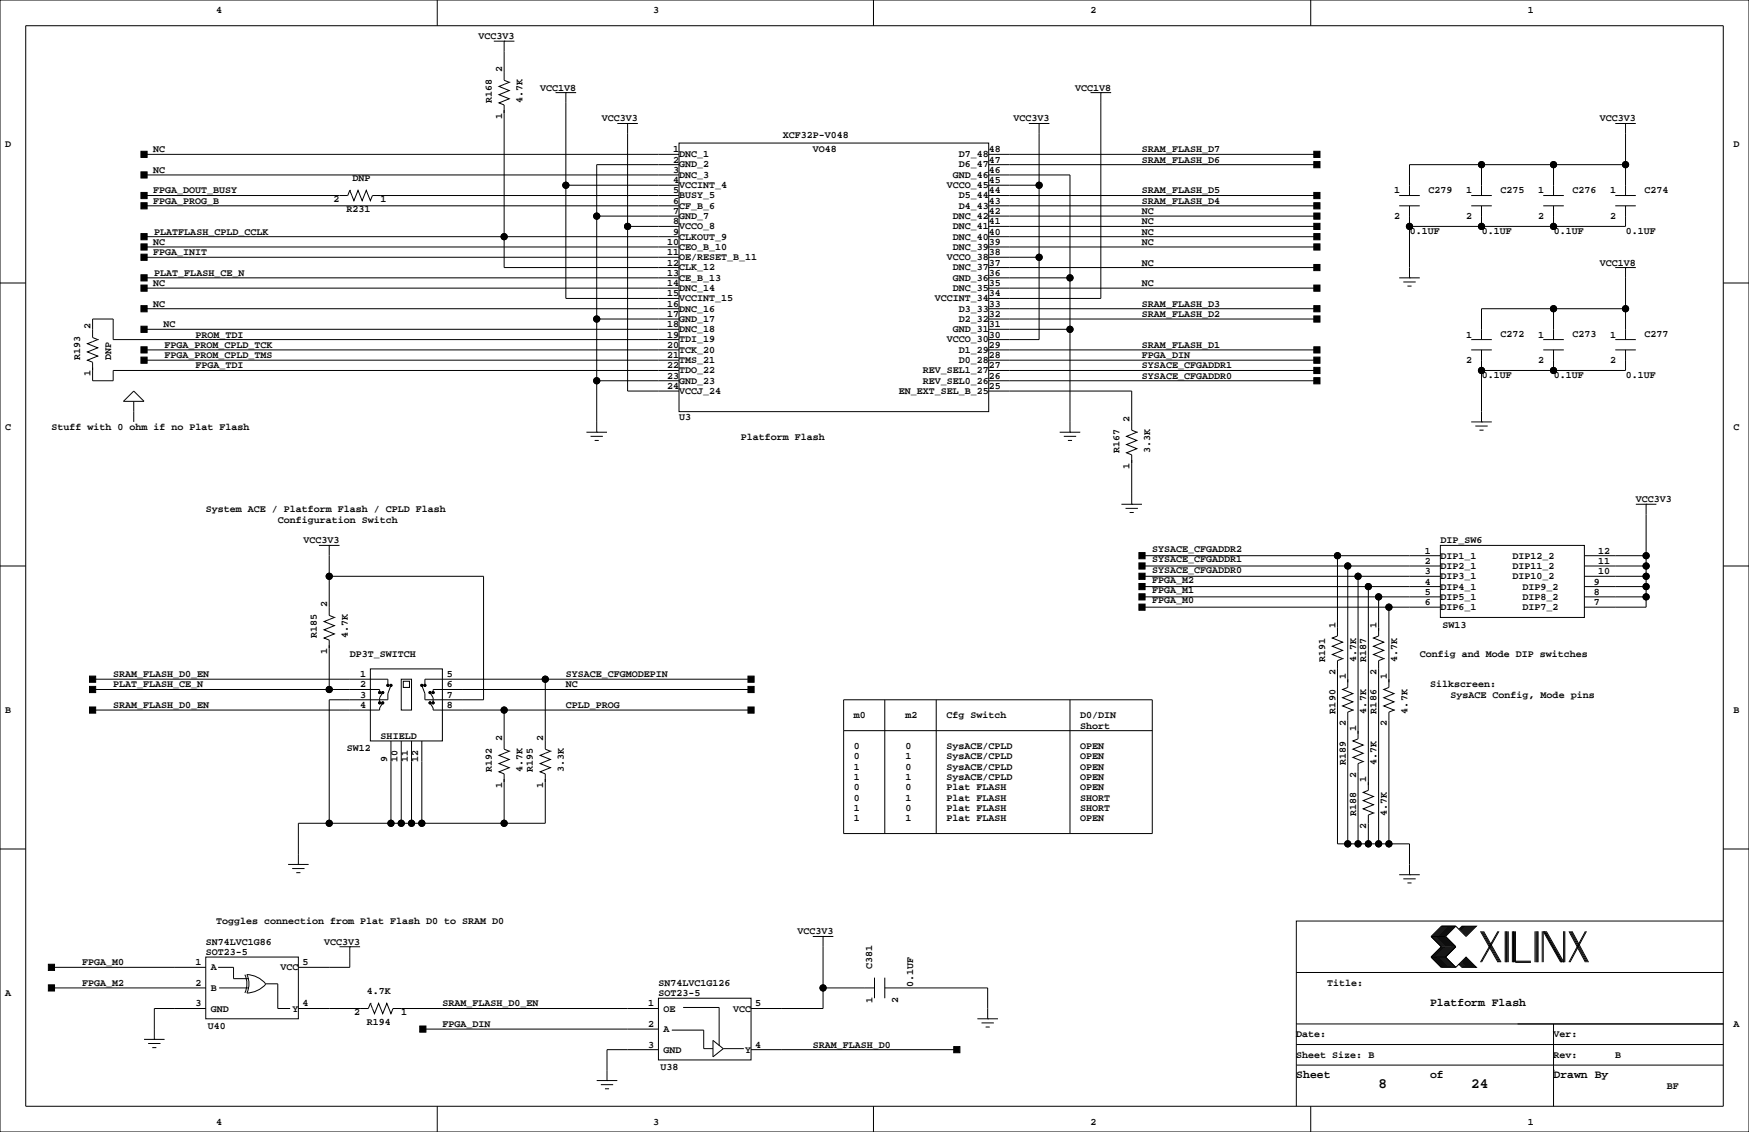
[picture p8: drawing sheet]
<svg xmlns="http://www.w3.org/2000/svg" width="432mm" height="279mm" viewBox="0 0 432 279" stroke-linecap="round" stroke-linejoin="round" font-family="sans-serif">
<g fill="none" stroke="#000" stroke-width=".25">
<path d="M0 0h431.8v279.4h-431.8zM6.3 6.4h419.1v266.6h-419.1zM107.9 0v6.4M121.9 10.2h5.1M124.5 10.2h.1M124.5 10.2v9.6l1.2 .5M215.6 0v6.4M323.6 0v6.4M35.6 38.1h132M125.7 20.3h.1M125.7 20.3l-2.5 1 2.5 1.1-2.5 1 2.5 1-2.5 1 1.3 .5v40.1h43.1M137.2 22.9h5"/>
<path d="M139.7 22.9h.1M139.7 22.9v50.8h27.9M152.4 30.5h5.1M154.9 30.5h.1M154.9 30.5v66h12.7M167.6 35.3h76.5v66.3h-76.5zM244.1 38.1h81M254 30.5h5.1M256.5 30.5h.1M256.5 30.5v53.3h-12.4M269.2 22.9h5.1M271.8 22.9h.1"/>
<path d="M271.8 22.9v50.8h-27.7M398.8 30.5h5.1M401.3 30.5h.1M401.3 30.5v17.8M35.6 50.8h132M35.6 43.2h132M35.6 58.4h132M86.4 47h.1M86.4 47l1 2.5 1-2.5 1 2.5 1-2.5 1 2.5 .5-1.2h75.7M86.4 47l-.5 1.3h-50.3M139.7 45.7h27.9M147.3 53.3h20.3"/>
<path d="M154.9 55.9h12.7M167.6 40.6h-20.3v66.1M244.1 55.9h81M244.1 50.8h81M244.1 48.3h81M244.1 40.6h81M244.1 53.3h81M244.1 45.7h12.4M244.1 43.2h20.1v63.5M244.1 58.4h81M345.4 50.8h5.1M345.4 48.3h5.1"/>
<path d="M348 50.8v17.8M363.2 50.8h5.1M363.2 48.3h5.1M365.8 40.6v7.7M365.8 50.8v5.1M381 50.8h5.1M381 48.3h5.1M383.5 40.6v7.7M383.5 50.8v5.1M398.8 50.8h5.1M398.8 48.3h5.1M401.3 50.8v5.1h-53.3"/>
<path d="M401.3 40.6h-53.3v7.7M0 69.8h6.3M35.6 76.2h132M35.6 68.6h132M35.6 63.5h132M35.6 61h132M35.6 71.1h132M147.3 78.7h20.3M244.1 76.2h81M244.1 68.6h20.1M244.1 78.7h81M244.1 63.5h12.4"/>
<path d="M244.1 61h81M244.1 66h81M244.1 71.1h81M345.4 68.6h5.1M346.5 69.6h3M347.5 70.6h1M348 68.6h.1M383.5 76.2v7.6M398.8 66h5.1M401.3 66h.1M401.3 66v17.8M401.3 76.2h-35.5v7.6"/>
<path d="M425.4 69.8h6.4M24.1 83.8h.1M24.1 83.8l-2.5 1 2.5 1.1-2.5 1 2.5 1-2.5 1 1.3 .5v4.6h5v-2.6h139.7M24.1 83.8l-1.2-.5v-4.6h5v5.1h139.7M33 96.5l2.6 2.6h-5.1zM33 99.1v5M35.6 86.4h132M35.6 81.3h132M35.6 88.9h132M147.3 94h20.3M244.1 94h81M244.1 86.4h81"/>
<path d="M244.1 96.5h35.3v9.7l1.3 .5M244.1 81.3h20.1M244.1 88.9h81M244.1 91.4h81M363.2 86.4h5.1M363.2 83.8h5.1M365.8 86.4v17.7M381 86.4h5.1M381 83.8h5.1M383.5 86.4v5M398.8 86.4h5.1M398.8 83.8h5.1"/>
<path d="M401.3 86.4v5h-35.5M144.8 106.7h5.1M145.8 107.7h3M146.8 108.7h1M147.3 106.7h.1M261.6 106.7h5.1M262.6 107.7h3.1M263.7 108.7h1M264.2 106.7h.1M280.7 106.7h.1M280.7 106.7l-2.6 1 2.6 1-2.6 1 2.6 1-2.6 1.1 1.3 .5v12.2M363.2 104.1h5.1"/>
<path d="M364.2 105.2h3.1M365.3 106.2h1M365.8 104.1h.1M0 139.7h6.3M78.7 134.6h5.1M81.3 134.6h.1M81.3 134.6v17.3l1.2 .5M276.9 124.5h5M277.9 125.5h3M278.9 126.5h1M279.4 124.5h.1M281.9 137.2h73.7"/>
<path d="M281.9 139.7h73.7M330.2 137.2v19.8l-1.3 .5 2.6 1-2.6 1 2.6 1-2.6 1 2.6 1.1M332.7 139.7v30l-1.2 .5 2.5 1-2.5 1 2.5 1-2.5 1 2.5 1.1M355.6 134.6h35.6v17.8h-35.6zM391.2 137.2h15.2M391.2 139.7h15.2M403.9 124.5h5M406.4 124.5h.1M406.4 124.5v25.4h-15.2M425.4 139.7h6.4M81.3 142.2h38.1v30.5h-14.5v-1.5l-.8-2M82.5 152.4h.1"/>
<path d="M82.5 152.4l-2.5 1 2.5 1-2.5 1 2.5 1.1-2.5 1 1.3 .5v12.2M281.9 149.9h73.7M281.9 142.2h73.7M281.9 147.3h73.7M281.9 144.8h73.7M335.3 142.2v40.2l-1.3 .5 2.5 1-2.5 1 2.5 1-2.5 1 2.5 1.1M337.8 144.8v50.3l-1.3 .5 2.6 1-2.6 1 2.6 1-2.6 1 2.6 1.1M340.4 147.3v9.7l-1.3 .5 2.5 1-2.5 1 2.5 1-2.5 1 2.5 1.1M342.9 149.9v19.8l-1.3 .5 2.6 1-2.6 1 2.6 1-2.6 1 2.6 1.1M391.2 142.2h15.2M391.2 147.3h15.2M391.2 144.8h15.2"/>
<path d="M22.9 170.2h70.8v.5M22.9 167.6h72.9v1.6M91.4 165.1h17.8v17.8h-17.8zM94.5 173.5l-.8 1.3v.5h-70.8M94.5 170.9l-.8 1.3v1M96.5 169.2l-.7 2v1.5h-14.5v30.5M99.1 167.6h2.5v7.7h-2.5zM99.6 168.1h1.5v1.6h-1.5zM106.2 173.5l.7 1.3v.5h78.5M106.2 170.9l.7 1.3v1M124.5 175.3v9.6l1.2 .5M134.6 167.6v17.3l1.3 .5"/>
<path d="M185.4 170.2h-78.5v.5M185.4 167.6h-80.5v1.6M208.3 172.7h76.2v33h-76.2zM218.4 172.7v33M231.1 172.7v33M264.2 172.7v33M331.5 162.6h.1M331.5 162.6l-1.3 .5v45.2h17.8v7.6M334 175.3h.1M334 175.3l-1.3 .5v32.5M341.6 162.6h.1M341.6 162.6l-1.2 .5v45.2"/>
<path d="M344.2 175.3h.1M344.2 175.3l-1.3 .5v32.5M96.5 182.9v20.3M99.1 182.9v20.3M101.6 182.9v20.3M104.1 182.9v20.3M125.7 185.4h.1M125.7 185.4l-2.5 1 2.5 1.1-2.5 1 2.5 1-2.5 1 1.3 .5v12.2M135.9 185.4h.1M135.9 185.4l-2.6 1 2.6 1.1-2.6 1 2.6 1-2.6 1 1.3 .5v12.2h-60.9v10.2M208.3 180.3h76.2M336.5 188h.1"/>
<path d="M336.5 188l-1.2 .5v19.8M0 209.5h6.3M71.1 213.4h5.1M72.1 214.4h3.1M73.2 215.4h1M73.7 213.4h.1M339.1 200.7h.1M339.1 200.7l-1.3 .5v7.1M345.4 215.9h5.1M346.5 216.9h3M347.5 217.9h1M348 215.9h.1"/>
<path d="M425.4 209.5h6.4M12.7 238.8h38.1M50.8 236.2h22.9v15.3h-22.9zM53.8 238.8h3.9v2.8h3.8M83.8 233.7h5.1M86.4 233.7h.1M86.4 233.7v5.1h-12.7M200.7 231.1h5M203.2 231.1h.1M203.2 231.1v17.8h-17.8M353.3 236.2l2.6 2.6h3.5M353.3 231.1h3.6"/>
<path d="M353.3 231.1l2.6 2.6-2.6 2.5M353.3 236.2h3.6M356.1 228.6l-2.5 2.5 2.5 2.6-2.5 2.5 2.5 2.6M356.4 228.6l-2.6 2.5 2.6 2.6-2.6 2.5 2.6 2.6M356.6 228.6l-2.5 2.5 2.5 2.6-2.5 2.5 2.5 2.6M356.9 228.6l-2.6 2.5 2.6 2.6-2.6 2.5 2.6 2.6M356.9 231.1l2.5 2.6-2.5 2.5M356.9 236.2l2.5 2.6M357.1 228.6l-2.5 2.5 2.5 2.6-2.5 2.5 2.5 2.6M357.4 228.6l-2.6 2.5 2.6 2.6-2.6 2.5 2.6 2.6M357.6 228.6l-2.5 2.5 2.5 2.6-2.5 2.5 2.5 2.6M357.9 228.6l-2.6 2.5 2.6 2.6-2.6 2.5 2.6 2.6"/>
<path d="M358.1 228.6l-2.5 2.5 2.5 2.6-2.5 2.5 2.5 2.6M358.4 228.6l-2.5 2.5 2.5 2.6-2.5 2.5 2.5 2.6M358.6 228.6l-2.5 2.5 2.5 2.6-2.5 2.5 2.5 2.6M358.9 228.6l-2.5 2.5 2.5 2.6-2.5 2.5 2.5 2.6M359.2 228.6l-2.6 2.5 2.6 2.6-2.6 2.5 2.6 2.6M359.4 228.6l2.5 2.5 2.6-2.5h-3.6l-.7 .8M359.4 228.6h-3.5l-2.6 2.5M359.4 228.6l-2.5 2.5M360.2 238l.7 .8h3.6l-2.6-2.6-2.5 2.6M360.4 237.7l1 1.1M360.4 238l.8 .8M360.7 237.5l1.2 1.3"/>
<path d="M360.7 237.7l1 1.1M360.9 237.2l1.6 1.6M360.9 237.5l1.3 1.3M361.2 237l1.8 1.8M361.2 237.2l1.5 1.6M361.2 228.6l-.8 .8M361.4 236.7l2.1 2.1M361.4 237l1.8 1.8M361.4 228.6l-1 1M361.7 236.5l2.3 2.3M361.7 236.7l2 2.1M361.7 228.6l-1 1"/>
<path d="M361.9 236.5l2.3 2.3M361.9 228.6l-1.2 1.3M362.2 228.6l-1.3 1.3M362.5 228.6l-1.6 1.5M362.7 228.6l-1.5 1.5M363 228.6l-1.8 1.8M363.2 228.6l-1.8 1.8M363.5 228.6l-2.1 2M363.7 228.6l-2 2M364 228.6l-2.3 2.3M364.2 228.6l-2.3 2.3M365.5 229.9l4.3 7.6"/>
<path d="M365.8 229.9l4.3 7.6M366 229.9l4.3 7.6M366.3 229.9l4.3 7.6M369.8 229.9l-4.3 7.6M370.1 229.9l-4.3 7.6M371.6 229.9v7.6M371.9 229.9v7.6M372.1 229.9v7.6M372.4 229.9v7.6M373.4 229.9v7.6M373.6 229.9v7.6M373.9 229.9v7.6"/>
<path d="M374.1 229.9v7.6h3.9M374.1 237.2h3.9M379 229.9v7.6M379.2 229.9v7.6M379.5 229.9v7.6M379.7 229.9v7.6M380.7 229.9v7.6M381 237.5v-7.6l4.3 7.6M381.3 229.9l4.3 7.6M381.5 229.9l4.3 7.6M381.8 229.9l4.3 7.6v-7.6M386.3 229.9v7.6"/>
<path d="M387.3 229.9l4.1 7.6M387.6 229.9l4.1 7.6M387.9 229.9l4 7.6M388.1 229.9l4.1 7.6M391.4 229.9l-4.1 7.6M391.7 229.9l-4.1 7.6M425.4 227.3h-105.4v35.6M12.7 243.8h38.1M35.6 256.5h5M36.6 257.6h3M37.6 258.6h1M38.1 256.5h.1"/>
<path d="M50.8 248.9h-12.7v7.6M54.1 243.8h7.4M60.5 240.6l.4 1.9v1.3l-.4 1.3M60.9 240.5a6.4 6.4 0 0 1 4.7 2.3h3v6.1h3M61 240.6l.5 1.9-.1 1.3-.4 1.3M65.6 242.9a6.6 6.6 0 0 1-4.7 2.2M91.4 247.6h.1M91.4 247.6l1.1 2.6 1-2.6 1 2.6 1-2.6 1 2.6 .5-1.3h65.6M91.4 247.6l-.5 1.3h-17.2M104.4 254h58.2M162.6 246.4h22.8v15.2h-22.8zM162.6 259.1h-12.7v7.6"/>
<path d="M165.9 254.3h7.8v4.5h2.3M168.7 248.7h8.8v9.4M176 256.8l2.6 2-2.6 2.1zM178.6 258.8h5M185.4 259.1h50.8M203.2 243.8h12.7M215.9 241.3v5.1M218.4 243.8h25.4v7.7M218.4 241.3v5.1M241.3 251.5h5.1M242.3 252.5h3.1M243.3 253.5h1"/>
<path d="M243.8 251.5h.1M320 257.8h105.4M320 252.7h105.4M320 240h105.4M383.5 252.7v20.3M107.9 273v6.4M147.3 266.7h5.1M148.3 267.7h3.1M149.4 268.7h1M149.9 266.7h.1M215.6 273v6.4M320 262.9v10.1"/>
<path d="M320 262.9h105.4M323.6 273v6.4M383.5 264.2h.1"/>
<circle cx="124.5" cy="58.4" r=".76"/>
<circle cx="139.7" cy="45.7" r=".76"/>
<circle cx="147.3" cy="53.3" r=".76"/>
<circle cx="154.9" cy="55.9" r=".76"/>
<circle cx="256.5" cy="45.7" r=".76"/>
<circle cx="348" cy="55.9" r=".76"/>
<circle cx="365.8" cy="40.6" r=".76"/>
<circle cx="365.8" cy="55.9" r=".76"/>
<circle cx="383.5" cy="40.6" r=".76"/>
<circle cx="383.5" cy="55.9" r=".76"/>
<circle cx="401.3" cy="40.6" r=".76"/>
<circle cx="147.3" cy="78.7" r=".76"/>
<circle cx="256.5" cy="63.5" r=".76"/>
<circle cx="264.2" cy="68.6" r=".76"/>
<circle cx="383.5" cy="76.2" r=".76"/>
<circle cx="401.3" cy="76.2" r=".76"/>
<circle cx="147.3" cy="94" r=".76"/>
<circle cx="264.2" cy="81.3" r=".76"/>
<circle cx="365.8" cy="91.4" r=".76"/>
<circle cx="383.5" cy="91.4" r=".76"/>
<circle cx="330.2" cy="137.2" r=".76"/>
<circle cx="332.7" cy="139.7" r=".76"/>
<circle cx="406.4" cy="139.7" r=".76"/>
<circle cx="406.4" cy="137.2" r=".76"/>
<circle cx="81.3" cy="142.2" r=".76"/>
<circle cx="335.3" cy="142.2" r=".76"/>
<circle cx="337.8" cy="144.8" r=".76"/>
<circle cx="340.4" cy="147.3" r=".76"/>
<circle cx="342.9" cy="149.9" r=".76"/>
<circle cx="406.4" cy="144.8" r=".76"/>
<circle cx="406.4" cy="147.3" r=".76"/>
<circle cx="406.4" cy="142.2" r=".76"/>
<circle cx="81.3" cy="170.2" r=".76"/>
<circle cx="93.7" cy="170.9" r=".25"/>
<circle cx="93.7" cy="173.5" r=".25"/>
<circle cx="94.5" cy="173.5" r=".25"/>
<circle cx="94.5" cy="170.9" r=".25"/>
<circle cx="95.8" cy="169.2" r=".25"/>
<circle cx="96.5" cy="169.2" r=".25"/>
<circle cx="104.1" cy="169.2" r=".25"/>
<circle cx="104.9" cy="169.2" r=".25"/>
<circle cx="106.2" cy="170.9" r=".25"/>
<circle cx="106.2" cy="173.5" r=".25"/>
<circle cx="106.9" cy="173.5" r=".25"/>
<circle cx="106.9" cy="170.9" r=".25"/>
<circle cx="124.5" cy="175.3" r=".76"/>
<circle cx="134.6" cy="167.6" r=".76"/>
<circle cx="81.3" cy="203.2" r=".76"/>
<circle cx="96.5" cy="203.2" r=".76"/>
<circle cx="99.1" cy="203.2" r=".76"/>
<circle cx="101.6" cy="203.2" r=".76"/>
<circle cx="104.1" cy="203.2" r=".76"/>
<circle cx="124.5" cy="203.2" r=".76"/>
<circle cx="332.7" cy="208.3" r=".76"/>
<circle cx="335.3" cy="208.3" r=".76"/>
<circle cx="337.8" cy="208.3" r=".76"/>
<circle cx="340.4" cy="208.3" r=".76"/>
<circle cx="342.9" cy="208.3" r=".76"/>
<circle cx="203.2" cy="243.8" r=".76"/>
</g>
<g fill="#000" stroke="#000" stroke-width=".25">
<path d="M34.8 37.3h1.5v1.6h-1.5z" fill-rule="evenodd"/>
<path d="M324.4 37.3h1.5v1.6h-1.5z" fill-rule="evenodd"/>
<path d="M34.8 42.4h1.5v1.5h-1.5z" fill-rule="evenodd"/>
<path d="M34.8 50h1.5v1.6h-1.5z" fill-rule="evenodd"/>
<path d="M34.8 47.5h1.5v1.5h-1.5z" fill-rule="evenodd"/>
<path d="M34.8 57.7h1.5v1.5h-1.5z" fill-rule="evenodd"/>
<path d="M324.4 50h1.5v1.6h-1.5z" fill-rule="evenodd"/>
<path d="M324.4 47.5h1.5v1.5h-1.5z" fill-rule="evenodd"/>
<path d="M324.4 39.9h1.5v1.5h-1.5z" fill-rule="evenodd"/>
<path d="M324.4 57.7h1.5v1.5h-1.5z" fill-rule="evenodd"/>
<path d="M324.4 55.1h1.5v1.5h-1.5z" fill-rule="evenodd"/>
<path d="M324.4 52.6h1.5v1.5h-1.5z" fill-rule="evenodd"/>
<path d="M34.8 67.8h1.5v1.5h-1.5z" fill-rule="evenodd"/>
<path d="M34.8 60.2h1.5v1.5h-1.5z" fill-rule="evenodd"/>
<path d="M34.8 62.7h1.5v1.6h-1.5z" fill-rule="evenodd"/>
<path d="M34.8 70.4h1.5v1.5h-1.5z" fill-rule="evenodd"/>
<path d="M34.8 75.4h1.5v1.6h-1.5z" fill-rule="evenodd"/>
<path d="M324.4 75.4h1.5v1.6h-1.5z" fill-rule="evenodd"/>
<path d="M324.4 78h1.5v1.5h-1.5z" fill-rule="evenodd"/>
<path d="M324.4 70.4h1.5v1.5h-1.5z" fill-rule="evenodd"/>
<path d="M324.4 65.3h1.5v1.5h-1.5z" fill-rule="evenodd"/>
<path d="M324.4 60.2h1.5v1.5h-1.5z" fill-rule="evenodd"/>
<path d="M34.8 88.1h1.5v1.6h-1.5z" fill-rule="evenodd"/>
<path d="M34.8 80.5h1.5v1.5h-1.5z" fill-rule="evenodd"/>
<path d="M34.8 85.6h1.5v1.5h-1.5z" fill-rule="evenodd"/>
<path d="M324.4 93.2h1.5v1.5h-1.5z" fill-rule="evenodd"/>
<path d="M324.4 88.1h1.5v1.6h-1.5z" fill-rule="evenodd"/>
<path d="M324.4 85.6h1.5v1.5h-1.5z" fill-rule="evenodd"/>
<path d="M324.4 90.7h1.5v1.5h-1.5z" fill-rule="evenodd"/>
<path d="M281.2 136.4h1.5v1.5h-1.5z" fill-rule="evenodd"/>
<path d="M281.2 144h1.5v1.5h-1.5z" fill-rule="evenodd"/>
<path d="M281.2 146.6h1.5v1.5h-1.5z" fill-rule="evenodd"/>
<path d="M281.2 149.1h1.5v1.5h-1.5z" fill-rule="evenodd"/>
<path d="M281.2 138.9h1.5v1.6h-1.5z" fill-rule="evenodd"/>
<path d="M281.2 141.5h1.5v1.5h-1.5z" fill-rule="evenodd"/>
<path d="M22.1 169.4h1.5v1.5h-1.5z" fill-rule="evenodd"/>
<path d="M22.1 166.9h1.5v1.5h-1.5z" fill-rule="evenodd"/>
<path d="M22.1 174.5h1.5v1.5h-1.5z" fill-rule="evenodd"/>
<path d="M184.7 174.5h1.5v1.5h-1.5z" fill-rule="evenodd"/>
<path d="M184.7 166.9h1.5v1.5h-1.5z" fill-rule="evenodd"/>
<path d="M184.7 169.4h1.5v1.5h-1.5z" fill-rule="evenodd"/>
<path d="M11.9 238h1.6v1.5h-1.6z" fill-rule="evenodd"/>
<path d="M11.9 243.1h1.6v1.5h-1.6z" fill-rule="evenodd"/>
<path d="M103.6 253.2h1.6v1.6h-1.6z" fill-rule="evenodd"/>
<path d="M235.5 258.3h1.5v1.5h-1.5z" fill-rule="evenodd"/>
<circle cx="124.5" cy="58.4" r=".76"/>
<circle cx="139.7" cy="45.7" r=".76"/>
<circle cx="147.3" cy="53.3" r=".76"/>
<circle cx="154.9" cy="55.9" r=".76"/>
<circle cx="256.5" cy="45.7" r=".76"/>
<circle cx="348" cy="55.9" r=".76"/>
<circle cx="365.8" cy="40.6" r=".76"/>
<circle cx="365.8" cy="55.9" r=".76"/>
<circle cx="383.5" cy="40.6" r=".76"/>
<circle cx="383.5" cy="55.9" r=".76"/>
<circle cx="401.3" cy="40.6" r=".76"/>
<circle cx="147.3" cy="78.7" r=".76"/>
<circle cx="256.5" cy="63.5" r=".76"/>
<circle cx="264.2" cy="68.6" r=".76"/>
<circle cx="383.5" cy="76.2" r=".76"/>
<circle cx="401.3" cy="76.2" r=".76"/>
<circle cx="147.3" cy="94" r=".76"/>
<circle cx="264.2" cy="81.3" r=".76"/>
<circle cx="365.8" cy="91.4" r=".76"/>
<circle cx="383.5" cy="91.4" r=".76"/>
<circle cx="330.2" cy="137.2" r=".76"/>
<circle cx="332.7" cy="139.7" r=".76"/>
<circle cx="406.4" cy="139.7" r=".76"/>
<circle cx="406.4" cy="137.2" r=".76"/>
<circle cx="81.3" cy="142.2" r=".76"/>
<circle cx="335.3" cy="142.2" r=".76"/>
<circle cx="337.8" cy="144.8" r=".76"/>
<circle cx="340.4" cy="147.3" r=".76"/>
<circle cx="342.9" cy="149.9" r=".76"/>
<circle cx="406.4" cy="144.8" r=".76"/>
<circle cx="406.4" cy="147.3" r=".76"/>
<circle cx="406.4" cy="142.2" r=".76"/>
<circle cx="81.3" cy="170.2" r=".76"/>
<circle cx="93.7" cy="170.9" r=".25"/>
<circle cx="93.7" cy="173.5" r=".25"/>
<circle cx="94.5" cy="173.5" r=".25"/>
<circle cx="94.5" cy="170.9" r=".25"/>
<circle cx="95.8" cy="169.2" r=".25"/>
<circle cx="96.5" cy="169.2" r=".25"/>
<circle cx="104.1" cy="169.2" r=".25"/>
<circle cx="104.9" cy="169.2" r=".25"/>
<circle cx="106.2" cy="170.9" r=".25"/>
<circle cx="106.2" cy="173.5" r=".25"/>
<circle cx="106.9" cy="173.5" r=".25"/>
<circle cx="106.9" cy="170.9" r=".25"/>
<circle cx="124.5" cy="175.3" r=".76"/>
<circle cx="134.6" cy="167.6" r=".76"/>
<circle cx="81.3" cy="203.2" r=".76"/>
<circle cx="96.5" cy="203.2" r=".76"/>
<circle cx="99.1" cy="203.2" r=".76"/>
<circle cx="101.6" cy="203.2" r=".76"/>
<circle cx="104.1" cy="203.2" r=".76"/>
<circle cx="124.5" cy="203.2" r=".76"/>
<circle cx="332.7" cy="208.3" r=".76"/>
<circle cx="335.3" cy="208.3" r=".76"/>
<circle cx="337.8" cy="208.3" r=".76"/>
<circle cx="340.4" cy="208.3" r=".76"/>
<circle cx="342.9" cy="208.3" r=".76"/>
<circle cx="203.2" cy="243.8" r=".76"/>
</g>
<g font-size="3.5">
<text x="340.4" y="268.5">8</text>
<text x="363.2" y="268.5">24</text>
</g>
<g font-size="2.8">
<text x="353.1" y="248.3">Platform Flash</text>
<text x="320" y="266.1">Sheet</text>
<text x="353.1" y="266.1">of</text>
<text x="383.5" y="266.1">Drawn By</text>
</g>
<g font-size="2.5">
<text x="53.3" y="3.3">4</text>
<text x="161.3" y="3.3">3</text>
<text x="269.2" y="3.3">2</text>
<text x="377.2" y="3.3">1</text>
<text x="118.1" y="9.7">VCC3V3</text>
<text x="124" y="17.8" transform="rotate(-90 124 17.8)">2</text>
<text x="133.3" y="22.4">VCC1V8</text>
<text x="265.4" y="22.4">VCC1V8</text>
<text x="121.4" y="25.4" transform="rotate(-90 121.4 25.4)">R168</text>
<text x="124" y="29.4" transform="rotate(-90 124 29.4)">1</text>
<text x="129" y="25.4" transform="rotate(-90 129 25.4)">4.7K</text>
<text x="148.6" y="30">VCC3V3</text>
<text x="250.2" y="30">VCC3V3</text>
<text x="395" y="30">VCC3V3</text>
<text x="193.3" y="34">XCF32P-V048</text>
<text x="1.3" y="36.3">D</text>
<text x="37.8" y="37.6">NC</text>
<text x="166.2" y="37.6">1</text>
<text x="166.2" y="40.1">2</text>
<text x="167.6" y="38.8">DNC_1</text>
<text x="167.6" y="41.3">GND_2</text>
<text x="200.7" y="37.6">VO48</text>
<text x="236.7" y="38.8">D7_48</text>
<text x="236.7" y="41.3">D6_47</text>
<text x="244.1" y="37.6">48</text>
<text x="244.1" y="40.1">47</text>
<text x="281.9" y="37.6">SRAM_FLASH_D7</text>
<text x="281.9" y="40.1">SRAM_FLASH_D6</text>
<text x="428" y="36.3">D</text>
<text x="37.8" y="47.8">FPGA_DOUT_BUSY</text>
<text x="37.8" y="42.7">NC</text>
<text x="87" y="44.8">DNP</text>
<text x="166.2" y="42.7">3</text>
<text x="166.2" y="45.2">4</text>
<text x="166.2" y="47.8">5</text>
<text x="167.6" y="43.9">DNC_3</text>
<text x="167.6" y="46.4">VCCINT_4</text>
<text x="233.7" y="46.4">VCCO_45</text>
<text x="235.2" y="43.9">GND_46</text>
<text x="244.1" y="42.7">46</text>
<text x="244.1" y="45.2">45</text>
<text x="244.1" y="47.8">44</text>
<text x="281.9" y="47.8">SRAM_FLASH_D5</text>
<text x="344.2" y="47.8">1</text>
<text x="352.6" y="47.7">C279</text>
<text x="361.9" y="47.8">1</text>
<text x="370.4" y="47.7">C275</text>
<text x="379.7" y="47.8">1</text>
<text x="388.2" y="47.7">C276</text>
<text x="397.5" y="47.8">1</text>
<text x="406" y="47.7">C274</text>
<text x="37.8" y="50.3">FPGA_PROG_B</text>
<text x="82.3" y="49.9">2</text>
<text x="85.5" y="52.4">R231</text>
<text x="94" y="49.9">1</text>
<text x="166.2" y="50.3">6</text>
<text x="166.2" y="52.8">7</text>
<text x="167.6" y="49">BUSY_5</text>
<text x="167.6" y="51.5">CF_B_6</text>
<text x="236.7" y="49">D5_44</text>
<text x="236.7" y="51.5">D4_43</text>
<text x="244.1" y="50.3">43</text>
<text x="244.1" y="52.8">42</text>
<text x="281.9" y="52.8">NC</text>
<text x="281.9" y="50.3">SRAM_FLASH_D4</text>
<text x="38.1" y="57.9">PLATFLASH_CPLD_CCLK</text>
<text x="166.2" y="55.4">8</text>
<text x="166.2" y="57.9">9</text>
<text x="167.6" y="54">GND_7</text>
<text x="167.6" y="56.6">VCCO_8</text>
<text x="167.6" y="59.1">CLKOUT_9</text>
<text x="235.2" y="54">DNC_42</text>
<text x="235.2" y="56.6">DNC_41</text>
<text x="235.2" y="59.1">DNC_40</text>
<text x="244.1" y="55.4">41</text>
<text x="244.1" y="57.9">40</text>
<text x="281.9" y="55.4">NC</text>
<text x="281.9" y="57.9">NC</text>
<text x="344.2" y="54.1">2</text>
<text x="348.1" y="57.8">0.1UF</text>
<text x="361.9" y="54.1">2</text>
<text x="365.9" y="57.8">0.1UF</text>
<text x="379.7" y="54.1">2</text>
<text x="383.6" y="57.8">0.1UF</text>
<text x="397.5" y="54.1">2</text>
<text x="401.4" y="57.8">0.1UF</text>
<text x="37.8" y="63">FPGA_INIT</text>
<text x="37.8" y="60.5">NC</text>
<text x="164.7" y="60.5">10</text>
<text x="164.7" y="63">11</text>
<text x="164.7" y="65.5">12</text>
<text x="167.6" y="61.7">CEO_B_10</text>
<text x="167.6" y="64.2">OE/RESET_B_11</text>
<text x="233.7" y="64.2">VCCO_38</text>
<text x="235.2" y="61.7">DNC_39</text>
<text x="244.1" y="60.5">39</text>
<text x="244.1" y="63">38</text>
<text x="244.1" y="65.5">37</text>
<text x="281.9" y="60.5">NC</text>
<text x="281.9" y="65.5">NC</text>
<text x="395" y="65.5">VCC1V8</text>
<text x="37.8" y="70.6">NC</text>
<text x="38.1" y="68.1">PLAT_FLASH_CE_N</text>
<text x="164.7" y="68.1">13</text>
<text x="164.7" y="70.6">14</text>
<text x="167.6" y="66.7">CLK_12</text>
<text x="167.6" y="69.3">CE_B_13</text>
<text x="167.6" y="71.8">DNC_14</text>
<text x="235.2" y="66.7">DNC_37</text>
<text x="235.2" y="69.3">GND_36</text>
<text x="235.2" y="71.8">DNC_35</text>
<text x="244.1" y="68.1">36</text>
<text x="244.1" y="70.6">35</text>
<text x="281.9" y="70.6">NC</text>
<text x="37.8" y="75.7">NC</text>
<text x="164.7" y="73.2">15</text>
<text x="164.7" y="75.7">16</text>
<text x="167.6" y="74.4">VCCINT_15</text>
<text x="167.6" y="76.9">DNC_16</text>
<text x="230.8" y="74.4">VCCINT_34</text>
<text x="236.7" y="76.9">D3_33</text>
<text x="244.1" y="73.2">34</text>
<text x="244.1" y="75.7">33</text>
<text x="281.9" y="75.7">SRAM_FLASH_D3</text>
<text x="22.4" y="81.3" transform="rotate(-90 22.4 81.3)">2</text>
<text x="40.4" y="80.8">NC</text>
<text x="48.3" y="83.3">PROM_TDI</text>
<text x="164.7" y="78.2">17</text>
<text x="164.7" y="80.8">18</text>
<text x="164.7" y="83.3">19</text>
<text x="167.6" y="79.4">GND_17</text>
<text x="167.6" y="82">DNC_18</text>
<text x="235.2" y="82">GND_31</text>
<text x="236.7" y="79.4">D2_32</text>
<text x="244.1" y="78.2">32</text>
<text x="244.1" y="80.8">31</text>
<text x="244.1" y="83.3">30</text>
<text x="281.9" y="78.2">SRAM_FLASH_D2</text>
<text x="361.9" y="83.3">1</text>
<text x="370.4" y="83.2">C272</text>
<text x="379.7" y="83.3">1</text>
<text x="388.2" y="83.2">C273</text>
<text x="397.5" y="83.3">1</text>
<text x="406" y="83.2">C277</text>
<text x="19.8" y="88.9" transform="rotate(-90 19.8 88.9)">R193</text>
<text x="27.4" y="88.9" transform="rotate(-90 27.4 88.9)">DNP</text>
<text x="40.6" y="85.9">FPGA_PROM_CPLD_TCK</text>
<text x="40.6" y="88.4">FPGA_PROM_CPLD_TMS</text>
<text x="164.7" y="85.9">20</text>
<text x="164.7" y="88.4">21</text>
<text x="167.6" y="84.5">TDI_19</text>
<text x="167.6" y="87.1">TCK_20</text>
<text x="167.6" y="89.6">TMS_21</text>
<text x="233.7" y="84.5">VCCO_30</text>
<text x="236.7" y="87.1">D1_29</text>
<text x="236.7" y="89.6">D0_28</text>
<text x="244.1" y="85.9">29</text>
<text x="244.1" y="88.4">28</text>
<text x="281.9" y="85.9">SRAM_FLASH_D1</text>
<text x="281.9" y="88.4">FPGA_DIN</text>
<text x="361.9" y="89.7">2</text>
<text x="379.7" y="89.7">2</text>
<text x="397.5" y="89.7">2</text>
<text x="22.4" y="92.9" transform="rotate(-90 22.4 92.9)">1</text>
<text x="48.3" y="90.9">FPGA_TDI</text>
<text x="164.7" y="93.5">23</text>
<text x="164.7" y="90.9">22</text>
<text x="167.6" y="94.7">GND_23</text>
<text x="167.6" y="92.1">TDO_22</text>
<text x="227.8" y="92.1">REV_SEL1_27</text>
<text x="227.8" y="94.7">REV_SEL0_26</text>
<text x="244.1" y="90.9">27</text>
<text x="244.1" y="93.5">26</text>
<text x="281.9" y="90.9">SYSACE_CFGADDR1</text>
<text x="281.9" y="93.5">SYSACE_CFGADDR0</text>
<text x="365.9" y="93.4">0.1UF</text>
<text x="383.6" y="93.4">0.1UF</text>
<text x="401.4" y="93.4">0.1UF</text>
<text x="164.7" y="96">24</text>
<text x="167.6" y="97.2">VCCJ_24</text>
<text x="221.9" y="97.2">EN_EXT_SEL_B_25</text>
<text x="244.1" y="96">25</text>
<text x="1.3" y="106.2">C</text>
<text x="12.7" y="106.2">Stuff with 0 ohm if no Plat Flash</text>
<text x="167.6" y="103.6">U3</text>
<text x="278.9" y="104.1" transform="rotate(-90 278.9 104.1)">2</text>
<text x="428" y="106.2">C</text>
<text x="182.9" y="108.7">Platform Flash</text>
<text x="276.4" y="111.8" transform="rotate(-90 276.4 111.8)">R167</text>
<text x="284" y="111.8" transform="rotate(-90 284 111.8)">3.3K</text>
<text x="278.9" y="115.8" transform="rotate(-90 278.9 115.8)">1</text>
<text x="403.9" y="124">VCC3V3</text>
<text x="50.8" y="126.5">System ACE / Platform Flash / CPLD Flash</text>
<text x="68.6" y="129">Configuration Switch</text>
<text x="74.9" y="134.1">VCC3V3</text>
<text x="284.5" y="136.2">SYSACE_CFGADDR2</text>
<text x="351.8" y="136.7">1</text>
<text x="355.6" y="134.1">DIP_SW6</text>
<text x="355.6" y="137.9">DIP1_1</text>
<text x="373.4" y="137.9">DIP12_2</text>
<text x="394.5" y="136.7">12</text>
<text x="284.5" y="141.3">SYSACE_CFGADDR0</text>
<text x="284.5" y="138.8">SYSACE_CFGADDR1</text>
<text x="284.5" y="143.9">FPGA_M2</text>
<text x="351.8" y="139.2">2</text>
<text x="351.8" y="141.7">3</text>
<text x="355.6" y="140.5">DIP2_1</text>
<text x="355.6" y="143">DIP3_1</text>
<text x="373.4" y="140.5">DIP11_2</text>
<text x="373.4" y="143">DIP10_2</text>
<text x="394.5" y="139.2">11</text>
<text x="394.5" y="141.7">10</text>
<text x="80.8" y="149.9" transform="rotate(-90 80.8 149.9)">2</text>
<text x="284.5" y="148.9">FPGA_M0</text>
<text x="284.5" y="146.4">FPGA_M1</text>
<text x="351.8" y="149.4">6</text>
<text x="351.8" y="144.3">4</text>
<text x="351.8" y="146.8">5</text>
<text x="355.6" y="145.5">DIP4_1</text>
<text x="355.6" y="148.1">DIP5_1</text>
<text x="375.9" y="148.1">DIP8_2</text>
<text x="375.9" y="145.5">DIP9_2</text>
<text x="393.5" y="146.8">8</text>
<text x="393.5" y="144.3">9</text>
<text x="393.5" y="149.4">7</text>
<text x="329.7" y="154.9" transform="rotate(-90 329.7 154.9)">1</text>
<text x="339.9" y="154.9" transform="rotate(-90 339.9 154.9)">1</text>
<text x="355.6" y="150.6">DIP6_1</text>
<text x="356.1" y="154.9">SW13</text>
<text x="375.9" y="150.6">DIP7_2</text>
<text x="78.2" y="157.5" transform="rotate(-90 78.2 157.5)">R185</text>
<text x="80.8" y="161.5" transform="rotate(-90 80.8 161.5)">1</text>
<text x="85.9" y="157.5" transform="rotate(-90 85.9 157.5)">4.7K</text>
<text x="27.9" y="167.1">SRAM_FLASH_D0_EN</text>
<text x="86.4" y="162.1">DP3T_SWITCH</text>
<text x="88.9" y="167.1">1</text>
<text x="110.3" y="167.1">5</text>
<text x="139.7" y="167.1">SYSACE_CFGMODEPIN</text>
<text x="327.2" y="163.4" transform="rotate(-90 327.2 163.4)">R191</text>
<text x="329.7" y="166.6" transform="rotate(-90 329.7 166.6)">2</text>
<text x="332.2" y="167.6" transform="rotate(-90 332.2 167.6)">1</text>
<text x="334.8" y="163.4" transform="rotate(-90 334.8 163.4)">4.7K</text>
<text x="337.3" y="163.4" transform="rotate(-90 337.3 163.4)">R187</text>
<text x="339.9" y="166.6" transform="rotate(-90 339.9 166.6)">2</text>
<text x="342.4" y="167.6" transform="rotate(-90 342.4 167.6)">1</text>
<text x="344.9" y="163.4" transform="rotate(-90 344.9 163.4)">4.7K</text>
<text x="350.5" y="162.1">Config and Mode DIP switches</text>
<text x="27.9" y="169.7">PLAT_FLASH_CE_N</text>
<text x="88.9" y="172.2">3</text>
<text x="88.9" y="169.7">2</text>
<text x="110.3" y="169.7">6</text>
<text x="110.3" y="172.2">7</text>
<text x="139.7" y="169.7">NC</text>
<text x="353.1" y="169.7">Silkscreen:</text>
<text x="358.1" y="172.2">SysACE Config, Mode pins</text>
<text x="1.3" y="176">B</text>
<text x="27.9" y="174.8">SRAM_FLASH_D0_EN</text>
<text x="88.9" y="174.8">4</text>
<text x="110.3" y="174.8">8</text>
<text x="139.7" y="174.8">CPLD_PROG</text>
<text x="210.8" y="177.3">m0</text>
<text x="223.5" y="177.3">m2</text>
<text x="233.7" y="177.3">Cfg Switch</text>
<text x="266.7" y="179.8">Short</text>
<text x="266.7" y="177.3">D0/DIN</text>
<text x="329.7" y="176.1" transform="rotate(-90 329.7 176.1)">R190</text>
<text x="332.2" y="179.3" transform="rotate(-90 332.2 179.3)">2</text>
<text x="337.3" y="176.1" transform="rotate(-90 337.3 176.1)">4.7K</text>
<text x="339.9" y="176.1" transform="rotate(-90 339.9 176.1)">R186</text>
<text x="342.4" y="179.3" transform="rotate(-90 342.4 179.3)">2</text>
<text x="347.5" y="176.1" transform="rotate(-90 347.5 176.1)">4.7K</text>
<text x="428" y="176">B</text>
<text x="85.6" y="185.4">SW12</text>
<text x="94" y="182.4">SHIELD</text>
<text x="124" y="182.9" transform="rotate(-90 124 182.9)">2</text>
<text x="134.1" y="182.9" transform="rotate(-90 134.1 182.9)">2</text>
<text x="210.8" y="184.9">0</text>
<text x="223.5" y="184.9">0</text>
<text x="233.7" y="184.9">SysACE/CPLD</text>
<text x="266.7" y="184.9">OPEN</text>
<text x="334.8" y="180.3" transform="rotate(-90 334.8 180.3)">1</text>
<text x="95.6" y="188" transform="rotate(-90 95.6 188)">9</text>
<text x="98.1" y="188" transform="rotate(-90 98.1 188)">10</text>
<text x="100.7" y="188" transform="rotate(-90 100.7 188)">11</text>
<text x="103.2" y="188" transform="rotate(-90 103.2 188)">12</text>
<text x="121.4" y="190.5" transform="rotate(-90 121.4 190.5)">R192</text>
<text x="129" y="190.5" transform="rotate(-90 129 190.5)">4.7K</text>
<text x="131.6" y="190.5" transform="rotate(-90 131.6 190.5)">R195</text>
<text x="139.2" y="190.5" transform="rotate(-90 139.2 190.5)">3.3K</text>
<text x="210.8" y="187.5">0</text>
<text x="210.8" y="190">1</text>
<text x="223.5" y="190">0</text>
<text x="223.5" y="187.5">1</text>
<text x="233.7" y="190">SysACE/CPLD</text>
<text x="233.7" y="187.5">SysACE/CPLD</text>
<text x="266.7" y="190">OPEN</text>
<text x="266.7" y="187.5">OPEN</text>
<text x="332.2" y="188.8" transform="rotate(-90 332.2 188.8)">R189</text>
<text x="334.8" y="192" transform="rotate(-90 334.8 192)">2</text>
<text x="339.9" y="188.8" transform="rotate(-90 339.9 188.8)">4.7K</text>
<text x="124" y="194.5" transform="rotate(-90 124 194.5)">1</text>
<text x="134.1" y="194.5" transform="rotate(-90 134.1 194.5)">1</text>
<text x="210.8" y="195.1">0</text>
<text x="210.8" y="197.6">0</text>
<text x="210.8" y="192.5">1</text>
<text x="223.5" y="197.6">1</text>
<text x="223.5" y="195.1">0</text>
<text x="223.5" y="192.5">1</text>
<text x="233.7" y="197.6">Plat FLASH</text>
<text x="233.7" y="192.5">SysACE/CPLD</text>
<text x="233.7" y="195.1">Plat FLASH</text>
<text x="266.7" y="195.1">OPEN</text>
<text x="266.7" y="192.5">OPEN</text>
<text x="266.7" y="197.6">SHORT</text>
<text x="337.3" y="193" transform="rotate(-90 337.3 193)">1</text>
<text x="210.8" y="202.7">1</text>
<text x="210.8" y="200.2">1</text>
<text x="223.5" y="202.7">1</text>
<text x="223.5" y="200.2">0</text>
<text x="233.7" y="200.2">Plat FLASH</text>
<text x="233.7" y="202.7">Plat FLASH</text>
<text x="266.7" y="202.7">OPEN</text>
<text x="266.7" y="200.2">SHORT</text>
<text x="334.8" y="201.5" transform="rotate(-90 334.8 201.5)">R188</text>
<text x="342.4" y="201.5" transform="rotate(-90 342.4 201.5)">4.7K</text>
<text x="337.3" y="204.7" transform="rotate(-90 337.3 204.7)">2</text>
<text x="50.8" y="233.2">SN74LVC1G86</text>
<text x="53.3" y="228.1">Toggles connection from Plat Flash D0 to SRAM D0</text>
<text x="80" y="233.2">VCC3V3</text>
<text x="196.8" y="230.6">VCC3V3</text>
<text x="20.3" y="238.3">FPGA_M0</text>
<text x="48.3" y="238.3">1</text>
<text x="50.8" y="235.7">SOT23-5</text>
<text x="52.1" y="239.5">A</text>
<text x="69.2" y="239.5">VCC</text>
<text x="74.7" y="238.3">5</text>
<text x="215.3" y="239.2" transform="rotate(-90 215.3 239.2)">C381</text>
<text x="1.3" y="245.9">A</text>
<text x="20.3" y="243.3">FPGA_M2</text>
<text x="48.3" y="243.3">2</text>
<text x="52.1" y="244.6">B</text>
<text x="90.6" y="245.5">4.7K</text>
<text x="162.6" y="245.9">SOT23-5</text>
<text x="162.6" y="243.3">SN74LVC1G126</text>
<text x="225.5" y="243.7" transform="rotate(-90 225.5 243.7)">0.1UF</text>
<text x="327.7" y="243.3">Title:</text>
<text x="48.3" y="248.4">3</text>
<text x="52.1" y="249.7">GND</text>
<text x="72.2" y="249.7">Y</text>
<text x="74.7" y="248.4">4</text>
<text x="87.4" y="250.5">2</text>
<text x="99.1" y="250.5">1</text>
<text x="109.2" y="248.4">SRAM_FLASH_D0_EN</text>
<text x="160" y="248.4">1</text>
<text x="163.8" y="249.7">OE</text>
<text x="181" y="249.7">VCC</text>
<text x="186.5" y="248.4">5</text>
<text x="215.4" y="247.6" transform="rotate(-90 215.4 247.6)">1</text>
<text x="221.7" y="247.6" transform="rotate(-90 221.7 247.6)">2</text>
<text x="51.3" y="254">U40</text>
<text x="90.6" y="253.1">R194</text>
<text x="109.2" y="253.5">FPGA_DIN</text>
<text x="160" y="253.5">2</text>
<text x="163.8" y="254.8">A</text>
<text x="320" y="256">Date:</text>
<text x="383.5" y="256">Ver:</text>
<text x="428" y="253.5">A</text>
<text x="160" y="258.6">3</text>
<text x="163.8" y="259.8">GND</text>
<text x="183.9" y="259.8">Y</text>
<text x="186.5" y="258.6">4</text>
<text x="200.7" y="258.6">SRAM_FLASH_D0</text>
<text x="320" y="261.1">Sheet Size: B</text>
<text x="383.5" y="261.1">Rev:</text>
<text x="398.8" y="261.1">B</text>
<text x="163.1" y="264.2">U38</text>
<text x="411.5" y="268.7">BF</text>
<text x="53.3" y="277.6">4</text>
<text x="161.3" y="277.6">3</text>
<text x="269.2" y="277.6">2</text>
<text x="377.2" y="277.6">1</text>
</g>
</svg>
